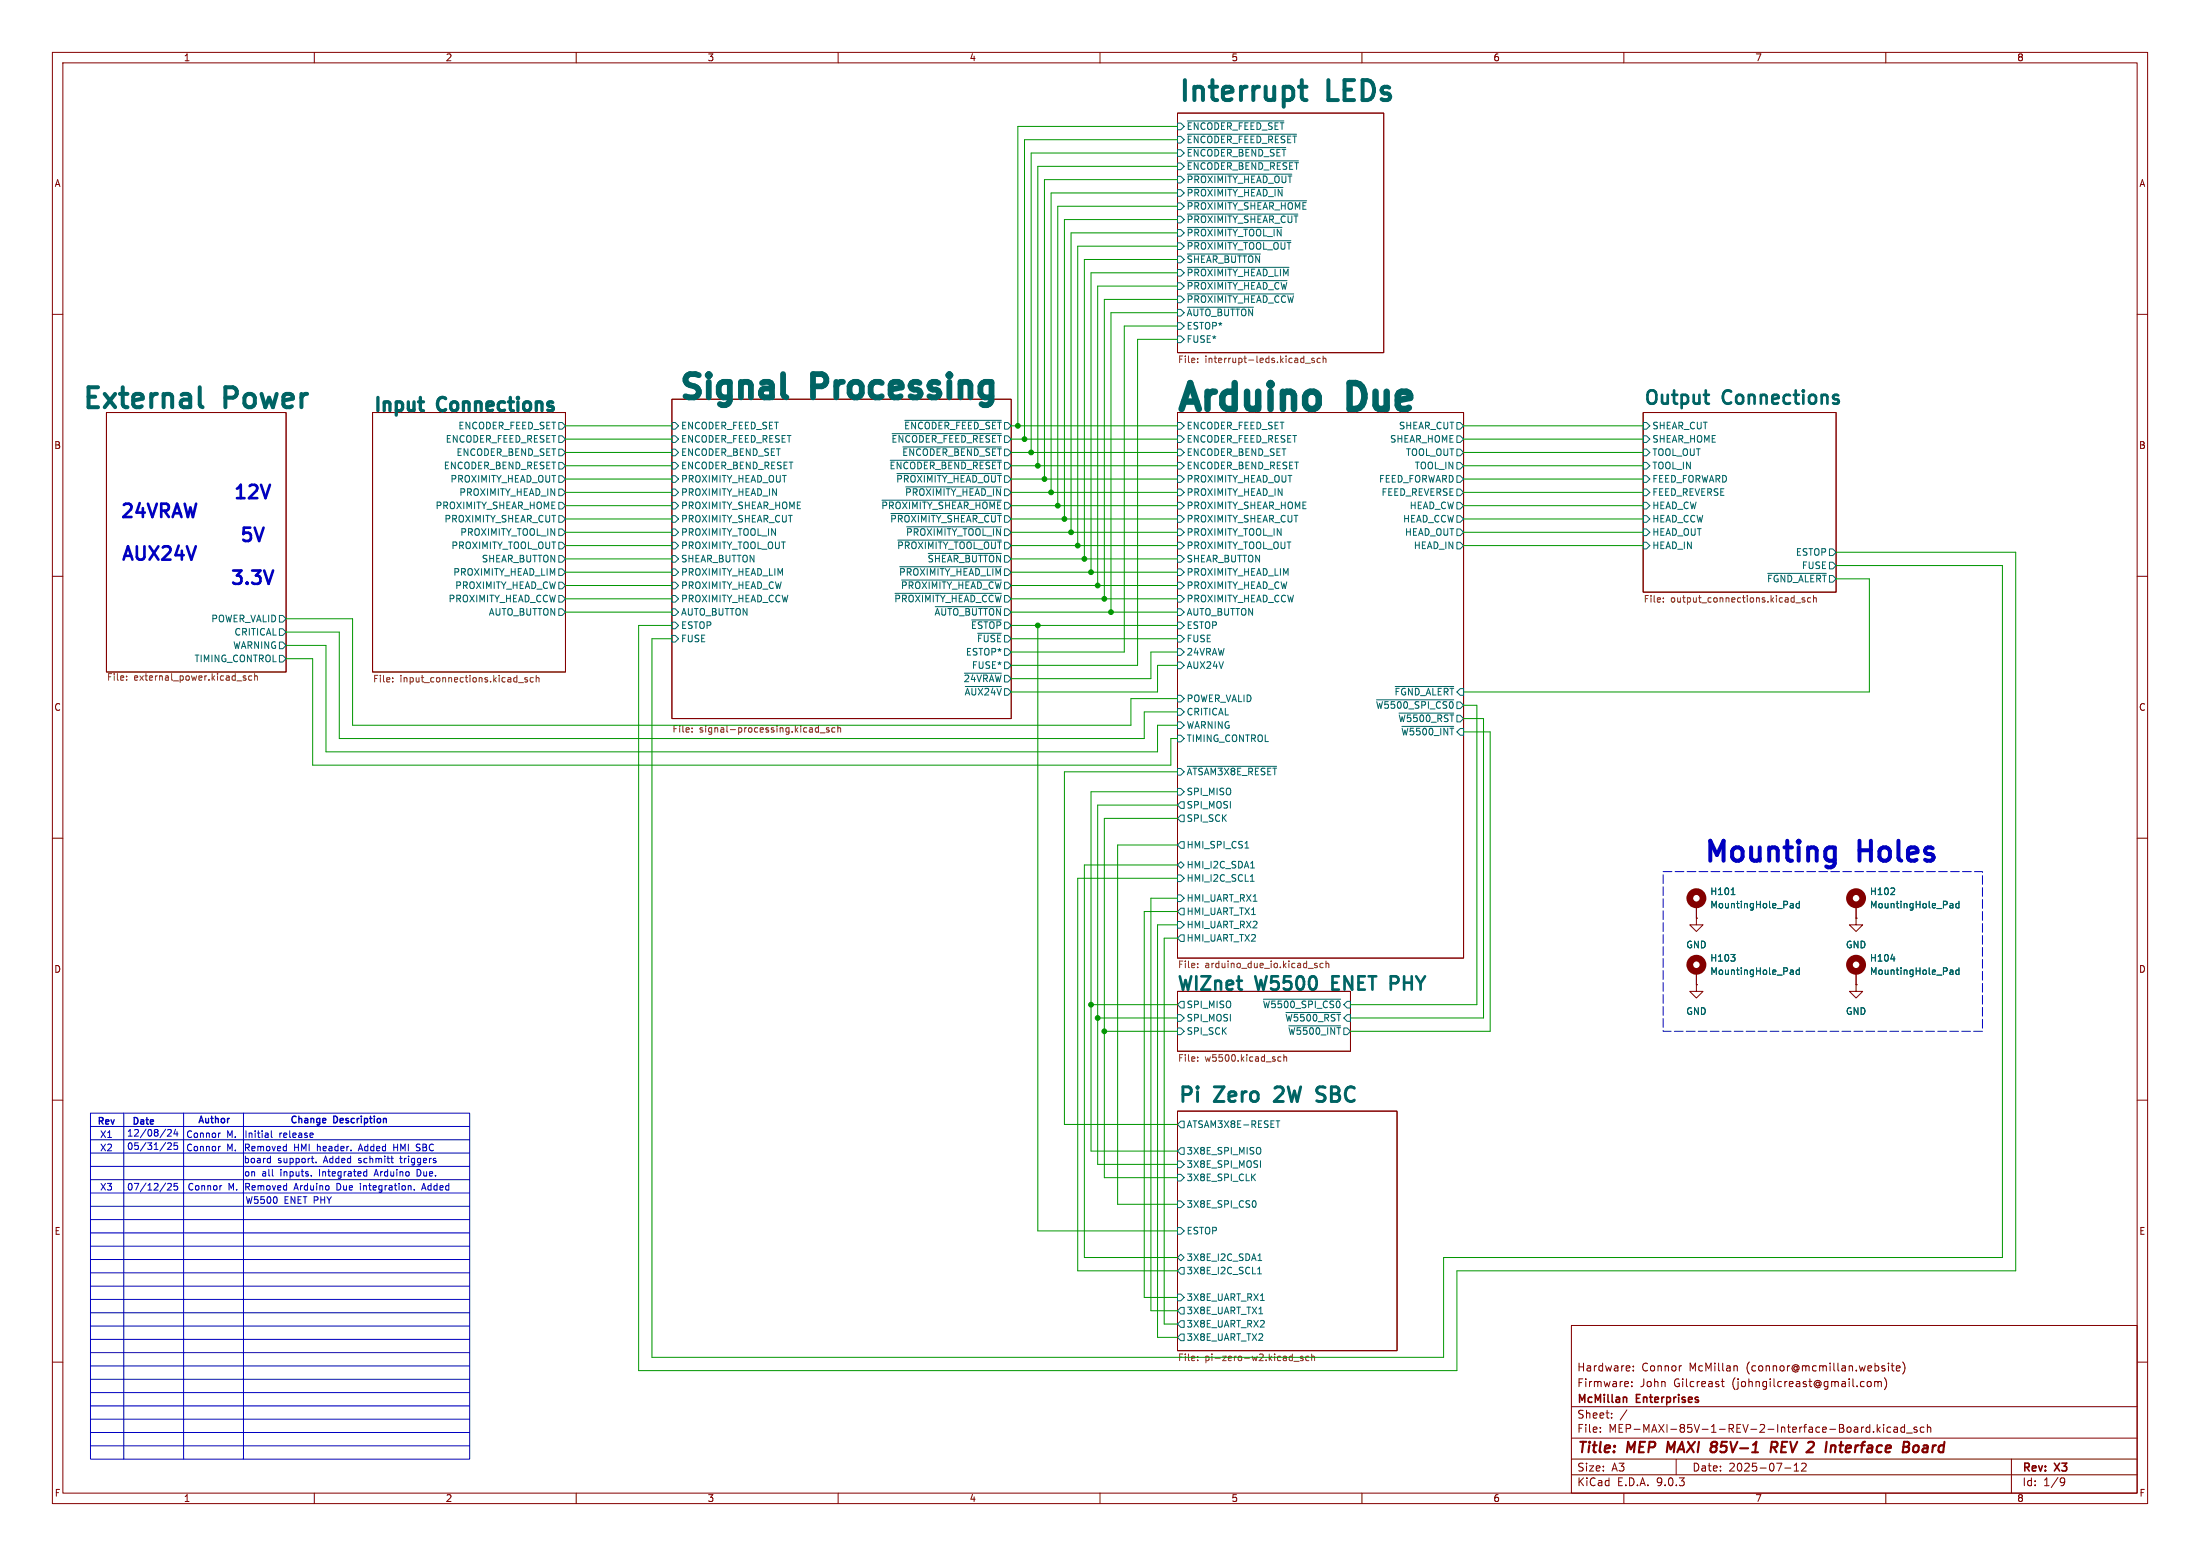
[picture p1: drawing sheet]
<svg xmlns="http://www.w3.org/2000/svg" width="420mm" height="297mm" viewBox="0 0 420 297" stroke-linecap="round" stroke-linejoin="round" font-family="sans-serif">
<g fill="none" stroke="#840000" stroke-width=".19">
<path d="M10 10h400v277h-400zM12 12h396v273h-396zM60 10v2M110 10v2M160 10v2M210 10v2M260 10v2M310 10v2M360 10v2M224.8 21.6h39.4v45.7h-39.4zM10 60h2M20.3 78.7h34.3v49.6h-34.3z"/>
<path d="M71.1 78.7h36.8v49.6h-36.8zM128.3 76.2h64.7v61h-64.7zM224.8 78.7h54.6v104.2h-54.6zM313.7 78.7h36.8v34.3h-36.8zM408 60h2M10 110h2M408 110h2M10 160h2M408 160h2M224.8 189.2h33v11.5h-33zM10 210h2M224.8 212.1h41.9v45.7h-41.9z"/>
<path d="M408 210h2M300 253h108v32h-108zM363.2 260a1.72 1.72 0 0 1 0 2.3M10 260h2M300 278.5h108M300 274.5h108M300 268.5h108M305.5 273.2v.2M305.5 272.5v.1M307.7 270.5v.2M307.7 269.8v.1M310.6 269.1l-1.3 1.9"/>
<path d="M310.8 263.8l.1 .2-.7 .2M311.5 264.5v.2M311.5 263.8v.1M311.8 261.5v.2M311.8 260.8v.1M320 278.5v3M320.9 260.7h.1M328.6 263.7h.6M328.8 263.2v1.3l.4 .2M331.2 260.7h.2l.3 .2v.8M342.5 279.7l.4-.4v1.5M343.9 279.4l.6-.1 .2 .1 .1 .3-.9 1.1h.9"/>
<path d="M356.5 263.8l.2-.1 .5 .1v.6l-.1 .2-.4 .1-.2-.2zM356.9 271.9v1.5M356.9 272.5l-.4-.1-.3 .3 .2 .6h.5M357.7 273.2v.2M357.9 263.8l.4-.1 .2 .2M357.9 263.7v1M358.4 271.9v1.5M358.5 272.8l.4 .6M358.5 263.9l.2-.2 .4 .1 .1 .9M358.5 263.9v.8M358.9 272.4l-.5 .6M359.6 271.9v.1"/>
<path d="M359.6 272.4v1M359.8 263a1.74 1.74 0 0 1-.1 2.3M360.5 260.2v.1M360.5 260.7v1M360.9 272.5l-.4-.1-.3 .3 .2 .6h.5M361 260.7h.6M361.2 260.2v1.3l.4 .2M361.6 272.5h.6v.9M362 261.2l.7-.2v-.2l-.5-.1-.2 .2 .1 .7h.6M362.2 272.7l-.5 .1a.29 .29 0 0 0-.2 .3 .29 .29 0 0 0 .2 .3l.5-.1M363.6 272.5l-.4-.1-.3 .3 .1 .6h.6M363.6 271.9v1.5"/>
<path d="M363.9 273.5h1.2M365.9 272.5l-.3-.1-.2 .2v.2l.5 .2v.3h-.5M367.3 272.5l-.4-.1-.3 .3 .1 .6h.6M367.9 272.5l.3-.1 .3 .1 .1 .9M367.9 271.9v1.5M384 278.5v6.5M408 260h2M60 285v2M110 285v2M160 285v2M210 285v2M260 285v2"/>
<path d="M300 281.5h108M310 285v2M340.7 280.2h1.2M342.5 280.8h.9M360 285v2M393.6 282.1l.5 .1a.99 .99 0 0 1-.4 1.4h-.3M394.2 282.7l-.3 .3h-.3"/>
</g>
<g fill="none" stroke="#840000" stroke-width=".4">
<path d="M318.4 275.2l-.2 2M327 276.1h.4M327.1 275.2h.4M327.4 276.1l.2 .1M327.5 277l-.3 .2M327.6 276l-.2 .1M338.1 276.3h.8a.55 .55 0 0 0 .4-.5 .55 .55 0 0 0-.3-.6h-.7l-.3 2M338.6 276.3l.5 .9M351.1 275.9h.8M351.5 275.2l-.2 1.7v.2l.4 .1M365.4 276.1a.52 .52 0 0 1 .5-.2 .52 .52 0 0 1 .4 .4l-.1 .5a.55 .55 0 0 1-.5 .4 .55 .55 0 0 1-.5-.4zM367.4 275.9l-.2 .1"/>
<path d="M367.8 276.4h-.5a.4 .4 0 0 0-.3 .4 .4 .4 0 0 0 .2 .4h.5"/>
</g>
<path d="M310.3 266.7l.2 .2v.8" fill="none" stroke="#840000" stroke-width=".3"/>
<g fill="#fff">
<path d="M379.1 260.6h.7l1.2 3 2.3-3h.8l-.9 4.5h-.8l.6-2.9-2 2.4h-.3l-1.1-2.5-.6 3h-.8z"/>
<path d="M382.2 266.1h.7l.3 .2v.5l-.4 .2 .3 .5h-.2l-.3-.4h-.4l-.1 .4h-.2l.2-.6h.7l.2-.3-.1-.3h-.5l-.1 .6h-.2z"/>
<path d="M368 260.1h.8l1.3 3.4 3.5-4.5 1.4-1v.4l-4.8 6.2h-.5l-1.1-2.8-.7 3.3h-.9z"/>
<path d="M373.2 266.1h1l-.1 .2h-.8v.4h.7l-.1 .2h-.7l-.1 .4h.9l-.1 .2h-1z"/>
<path d="M396.4 260.6h.9l1.1 4.5h-.9l-.2-1h-2.3l-.6 1h-.9l1.1-1.7h2.5l-.4-1.9-1.2 1.9h-.9z"/>
<path d="M392.8 266.1h1v.2h-.8l-.1 .4h.7v.2h-.7l-.1 .4h.8v.2h-1z"/>
<path d="M399.8 260.6h.7l1.9 3.2 .6-3.2h.8l-.9 4.5h-.7l-1.8-3.1-.6 3.1h-.9z"/>
<path d="M395 266.3l.4-.2 .5 .1-.1 .2-.4-.1-.3 .2 .1 .1 .6 .4v.2l-.2 .3h-.5l-.4-.1 .1-.2 .5 .1 .3-.1-.1-.2-.6-.3z"/>
<path d="M372.7 260.1l-2.6 3.4z"/>
<path d="M374.4 261.4a2.63 2.63 0 0 1 3.8-.1l-.6 .5-.5-.4a1.77 1.77 0 0 0-2.2 .6 1.77 1.77 0 0 0 .1 2.2l.9 .3a1.71 1.71 0 0 0 1.3-.6l.5 .6a2.28 2.28 0 0 1-2.4 .7 2.28 2.28 0 0 1-1.6-1.9 2.68 2.68 0 0 1 .7-1.9z"/>
<path d="M373.4 254.3l1.8 1.3 .4-2.2 .3 2.2 1.9-1.3-1.3 1.8 2.2 .4-2.2 .4 1.3 1.8-1.9-1.3-.3 2.2-.4-2.2-1.8 1.3 1.3-1.8-2.2-.4 2.2-.4z"/>
<path d="M377.7 266.1h1.2l-.1 .2h-.4l-.3 1.2h-.2l.3-1.2h-.5z"/>
<path d="M385.3 260.6h.8l-.9 4.5h-.8z"/>
<path d="M375.4 266.1h.2l.6 1.1 .2-1.1h.2l-.3 1.4h-.1l-.7-1.1-.2 1.1h-.2z"/>
<path d="M384.6 266.1l.8 .1 .2 .4-.3 .4-.7 .1-.1 .4h-.2l.1-.6h.7l.3-.3-.1-.3h-.6l-.1 .6h-.2z"/>
<path d="M389.2 266.1h.2l-.3 1.4h-.2z"/>
<path d="M373.3 261.2l-.8 3.9h-.9l.5-2.4z"/>
<path d="M387.3 260.6h.9l-.8 3.8h2.3l-.1 .7h-3.2z"/>
<path d="M380 266.1h1l-.1 .2h-.8v.4h.7l-.1 .2h-.7l-.1 .4h.9l-.1 .2h-1z"/>
<path d="M390.7 266.3l.4-.2 .5 .1-.1 .2-.5-.1-.3 .2 .1 .1 .6 .4v.2l-.2 .3h-.5l-.4-.1 .1-.2 .5 .1 .3-.1v-.2l-.6-.3z"/>
<path d="M386.9 266.1h.6l.3 .2v.5l-.3 .2 .2 .5h-.2l-.2-.4h-.4l-.1 .4h-.2l.1-.6h.7l.3-.3-.1-.3h-.6l-.1 .6h-.2z"/>
<path d="M391.2 260.6h.8l-.8 3.8h2.4l-.2 .7h-3.1z"/>
</g>
<g fill="none" stroke="#840000" stroke-width=".19">
<path d="M224.8 21.6h39.4v45.7h-39.4zM20.3 78.7h34.3v49.6h-34.3zM71.1 78.7h36.8v49.6h-36.8zM128.3 76.2h64.7v61h-64.7zM224.8 78.7h54.6v104.2h-54.6zM313.7 78.7h36.8v34.3h-36.8zM323.8 175.3v1.2h1.3l-1.3 1.3-1.2-1.3h1.2M323.8 175.3h.1M323.8 172.7v2.6M354.3 175.3v1.2h1.3l-1.3 1.3-1.2-1.3h1.2M354.3 175.3h.1M354.3 172.7v2.6"/>
<path d="M224.8 189.2h33v11.5h-33zM323.8 188v1.2h1.3l-1.3 1.3-1.2-1.3h1.2M323.8 188h.1M323.8 185.4v2.6M354.3 188v1.2h1.3l-1.3 1.3-1.2-1.3h1.2M354.3 188h.1M354.3 185.4v2.6M224.8 212.1h41.9v45.7h-41.9z"/>
</g>
<g fill="none" stroke="#006464" stroke-width=".19">
<path d="M224.8 33.7h.6l.7 .6-.7 .6h-.6zM224.8 31.1h.6l.7 .7-.7 .6h-.6zM224.8 38.7h.6l.7 .7-.7 .6h-.6zM224.8 23.5h.6l.7 .6-.7 .7h-.6zM224.8 26h.6l.7 .7-.7 .6h-.6zM224.8 36.2h.6l.7 .6-.7 .7h-.6zM224.8 28.6h.6l.7 .6-.7 .6h-.6zM226.7 33.2h19.9M226.7 30.7h21.2M226.7 38.3h22.8M226.7 23.1h18.4M226.7 25.6h20.8"/>
<path d="M226.7 35.8h18.2M226.7 28.2h18.8M224.8 54h.6l.7 .6-.7 .6h-.6zM224.8 43.8h.6l.7 .7-.7 .6h-.6zM224.8 56.5h.6l.7 .7-.7 .6h-.6zM224.8 51.4h.6l.7 .7-.7 .6h-.6zM224.8 46.4h.6l.7 .6-.7 .6h-.6zM224.8 59.1h.6l.7 .6-.7 .6h-.6zM224.8 48.9h.6l.7 .6-.7 .7h-.6zM224.8 41.3h.6l.7 .6-.7 .6h-.6zM226.7 53.6h19M226.7 43.4h18"/>
<path d="M226.7 56.1h20.3M226.7 51h19.4M226.7 45.9h19.7M226.7 58.6h12.6M226.7 48.5h13.9M226.7 40.9h21.1M224.8 61.6h.6l.7 .6-.7 .7h-.6zM224.8 64.1h.6l.7 .7-.7 .6h-.6zM106.7 88.3h.6l.6 .6-.6 .6h-.6zM106.7 98.4h.6l.6 .7-.6 .6h-.6zM106.7 83.2h.6l.6 .6-.6 .7h-.6zM106.7 80.6h.6l.6 .7-.6 .6h-.6z"/>
<path d="M106.7 85.7h.6l.6 .7-.6 .6h-.6zM106.7 93.3h.6l.6 .7-.6 .6h-.6zM106.7 95.9h.6l.6 .6-.6 .7h-.6zM106.7 90.8h.6l.6 .6-.6 .7h-.6zM128.3 88.3h.6l.6 .6-.6 .6h-.6zM128.3 98.4h.6l.6 .7-.6 .6h-.6zM128.3 95.9h.6l.6 .6-.6 .7h-.6zM128.3 90.8h.6l.6 .6-.6 .7h-.6zM128.3 93.3h.6l.6 .7-.6 .6h-.6zM128.3 85.7h.6l.6 .7-.6 .6h-.6zM128.3 83.2h.6l.6 .6-.6 .7h-.6zM128.3 80.6h.6l.6 .7-.6 .6h-.6z"/>
<path d="M168.4 95.5h22.8M169.9 87.9h21.3M170.1 98h21.1M170.3 82.8h20.9M171.2 90.4h20M172.4 85.3h18.8M172.7 80.2h18.5M172.9 92.9h18.3M224.8 80.6h.6l.7 .7-.7 .6h-.6zM224.8 95.9h.6l.7 .6-.7 .7h-.6zM224.8 85.7h.6l.7 .7-.7 .6h-.6zM224.8 90.8h.6l.7 .6-.7 .7h-.6z"/>
<path d="M224.8 93.3h.6l.7 .7-.7 .6h-.6zM224.8 98.4h.6l.7 .7-.7 .6h-.6zM224.8 88.3h.6l.7 .6-.7 .6h-.6zM224.8 83.2h.6l.7 .6-.7 .7h-.6zM278.1 80.6h.7l.6 .7-.6 .6h-.7zM278.1 85.7h.7l.6 .7-.6 .6h-.7zM278.1 90.8h.7l.6 .6-.6 .7h-.7zM278.1 95.9h.7l.6 .6-.6 .7h-.7zM278.1 83.2h.7l.6 .6-.6 .7h-.7zM278.1 88.3h.7l.6 .6-.6 .6h-.7zM278.1 93.3h.7l.6 .7-.6 .6h-.7zM278.1 98.4h.7l.6 .7-.6 .6h-.7z"/>
<path d="M313.7 95.9h.6l.7 .6-.7 .7h-.6zM313.7 80.6h.6l.7 .7-.7 .6h-.6zM313.7 83.2h.6l.7 .6-.7 .7h-.6zM313.7 93.3h.6l.7 .7-.7 .6h-.6zM313.7 90.8h.6l.7 .6-.7 .7h-.6zM313.7 85.7h.6l.7 .7-.7 .6h-.6zM313.7 98.4h.6l.7 .7-.7 .6h-.6zM313.7 88.3h.6l.7 .6-.7 .6h-.6zM53.3 117.5h.7l.6 .6-.6 .6h-.7zM106.7 101h.6l.6 .6-.6 .6h-.6zM106.7 106h.6l.6 .7-.6 .6h-.6zM106.7 103.5h.6l.6 .6-.6 .7h-.6z"/>
<path d="M106.7 113.7h.6l.6 .6-.6 .6h-.6zM106.7 108.6h.6l.6 .6-.6 .7h-.6zM106.7 116.2h.6l.6 .6-.6 .7h-.6zM106.7 111.1h.6l.6 .7-.6 .6h-.6zM128.3 108.6h.6l.6 .6-.6 .7h-.6zM128.3 106h.6l.6 .7-.6 .6h-.6zM128.3 118.7h.6l.6 .7-.6 .6h-.6zM128.3 111.1h.6l.6 .7-.6 .6h-.6zM128.3 116.2h.6l.6 .6-.6 .7h-.6zM128.3 101h.6l.6 .6-.6 .6h-.6zM128.3 103.5h.6l.6 .6-.6 .7h-.6zM128.3 113.7h.6l.6 .6-.6 .6h-.6z"/>
<path d="M170.9 113.3h20.3M171.4 103.1h19.8M171.8 108.2h19.4M172.1 110.7h19.1M173.1 100.6h18.1M177.2 105.6h14M178.5 115.8h12.7M185.5 118.3h5.7M224.8 101h.6l.7 .6-.7 .6h-.6zM224.8 106h.6l.7 .7-.7 .6h-.6zM224.8 111.1h.6l.7 .7-.7 .6h-.6zM224.8 116.2h.6l.7 .6-.7 .7h-.6z"/>
<path d="M224.8 103.5h.6l.7 .6-.7 .7h-.6zM224.8 113.7h.6l.7 .6-.7 .6h-.6zM224.8 108.6h.6l.7 .6-.7 .7h-.6zM224.8 118.7h.6l.7 .7-.7 .6h-.6zM278.1 101h.7l.6 .6-.6 .6h-.7zM278.1 103.5h.7l.6 .6-.6 .7h-.7zM313.7 101h.6l.7 .6-.7 .6h-.6zM313.7 103.5h.6l.7 .6-.7 .7h-.6zM337.5 109.4h11.1M349.2 107.3h.7l.6 .7-.6 .6h-.7zM349.2 104.8h.7l.6 .6-.6 .6h-.7zM53.3 120h.7l.6 .7-.6 .6h-.7z"/>
<path d="M53.3 122.6h.7l.6 .6-.6 .6h-.7zM53.3 125.1h.7l.6 .6-.6 .7h-.7zM128.3 121.3h.6l.6 .6-.6 .7h-.6zM184.1 128.5h7.1M184.3 131h6.9M186.6 120.9h4.6M191.8 123.8h.6l.6 .7-.6 .6h-.6zM191.8 126.4h.6l.6 .6-.6 .6h-.6zM224.8 121.3h.6l.7 .6-.7 .7h-.6zM224.8 126.4h.6l.7 .6-.7 .6h-.6zM224.8 123.8h.6l.7 .7-.7 .6h-.6zM224.8 137.8h.6l.7 .6-.7 .7h-.6z"/>
<path d="M224.8 132.7h.6l.7 .7-.7 .6h-.6zM224.8 135.3h.6l.7 .6-.7 .6h-.6zM262.8 133.6h14.7M266.3 131h11.2M267.1 136.1h10.4M267.6 138.7h9.9M278.1 134h.7l.6 .6-.6 .7h-.7zM224.8 146.7h.6l.7 .6-.7 .7h-.6zM224.8 150.5h.6l.7 .6-.7 .7h-.6zM224.8 140.3h.6l.7 .7-.7 .6h-.6zM225.4 153h.7v1.3h-.7l-.6-.6zM225.4 155.6h.7v1.2h-.7l-.6-.6z"/>
<path d="M226.7 146.3h17M224.8 175.9h.6l.7 .6-.7 .7h-.6zM224.8 170.8h.6l.7 .7-.7 .6h-.6zM224.8 167h.6l.7 .6-.7 .7h-.6zM224.8 165.1l.6-.6 .7 .6-.7 .6zM225.4 173.4h.7v1.2h-.7l-.6-.6zM225.4 178.4h.7v1.3h-.7l-.6-.6zM225.4 160.7h.7v1.2h-.7l-.6-.6zM237.7 161.9h.7M238.7 168.2h.7M238.8 165.7h.7M330.5 170.8h.7"/>
<path d="M341.9 172.5l.4 .1v.7M342.3 173.2l-.4 .1M342.3 172.8h-.4M343.5 172.5h-.4l-.2 .2 .1 .5h.5M343.5 172v1.3M360.9 170.8h.8M361.6 169.6v.4M372.4 172.5l.4 .1v.7M372.8 173.2l-.4 .1M372.8 172.8h-.4M374 172v1.3M374 172.5h-.4l-.2 .2 .1 .5h.5"/>
<path d="M224.8 193.7h.6l.7 .6-.7 .6h-.6zM224.8 196.2h.6l.7 .7-.7 .6h-.6zM225.4 191.1h.7v1.3h-.7l-.6-.6zM241.2 190.7h14.7M245.5 193.3h10.4M246 195.8h9.9M257.2 191.1h.6v1.3h-.6l-.7-.6zM330.4 182.2h.8l-.4 .5M331.2 182.8v.5M341.9 185.2l.4 .1v.7M342.3 185.9l-.4 .1M342.3 185.5h-.4"/>
<path d="M343.5 185.2h-.4l-.2 .2 .1 .5h.5M343.5 184.7v1.3M361 183h.8M372.4 185.2l.4 .1v.7M372.8 185.9l-.4 .1M372.8 185.5h-.4M374 185.2h-.4l-.2 .2 .1 .5h.5M374 184.7v1.3M225.4 214h.7v1.3h-.7l-.6-.7zM225.4 219.1h.7v1.2h-.7l-.6-.6zM240.6 219.2v.9M243.6 213.9h.7"/>
<path d="M244 213.9v1.3M224.8 234.3h.6l.7 .6-.7 .7h-.6zM224.8 224.2h.6l.7 .6-.7 .6h-.6zM224.8 229.2h.6l.7 .7-.7 .6h-.6zM224.8 221.6h.6l.7 .6-.7 .7h-.6zM239.1 224.6l.6 .8M239.5 229.2a.79 .79 0 0 1 0 1.2M239.7 224.1l-.8 .7M240.3 239.6l.2-.3v1.3M240.6 221.6v1.2M224.8 247h.6l.7 .6-.7 .7h-.6zM224.8 240l.6-.6 .7 .6-.7 .7z"/>
<path d="M225.4 249.6h.7v1.2h-.7l-.6-.6zM225.4 241.9h.7v1.3h-.7l-.6-.6zM225.4 254.6h.7v1.3h-.7l-.6-.6zM225.4 252.1h.7v1.3h-.7l-.6-.7zM240.1 243.1h.7M240.1 242.2l.4-.3v1.2M240.1 240.6h.8M240.6 248.2h.8"/>
</g>
<path d="M248 16.6h1.4M248.5 15.3v3.3l.2 .3 .7 .2M38.1 73.9v3.3l.2 .3 .4 .2" fill="none" stroke="#006464" stroke-width=".76"/>
<g fill="none" stroke="#725600" stroke-width=".19">
<path d="M228.6 69.1v.1M228.6 68.4v.2M249.2 69.3h1M250.9 68.4h-.3l-.2 .2 .1 .1 .4 .2v.3h-.5M252 68.4h-.3l-.3 .2 .2 .6h.4M252.6 68.5l.2-.1h.3v.8M252.6 67.9v1.3M317.5 114.8v.1M317.5 114.2v.1M342.8 115.1h1M344.5 114.2l-.3-.1-.2 .2 .1 .2 .4 .1v.3h-.5M345.7 114.2l-.4-.1-.2 .2 .1 .6h.5"/>
<path d="M346.2 114.2l.2-.1 .3 .1v.7M346.2 113.7v1.2M24.2 129.7v.1M24.2 129.1v.1M46.5 129.4l.4 .1 .1 .2-.2 .1h-.4M46.5 129.1h.4M48.1 129.1l-.4-.1-.2 .2 .1 .6h.5M48.6 129.1l.2-.1 .3 .1v.7M48.6 128.6v1.2M75 130.1v.1M75 129.4v.1M99 130.3h.9"/>
<path d="M100.7 129.4l-.3-.1-.2 .2v.2l.5 .1v.3h-.5M101.8 129.4l-.3-.1-.3 .3 .1 .5h.5M102.4 129.5l.1-.2 .3 .1 .1 .8M102.4 128.9v1.3M132.1 139.6v.2M132.1 139v.1M155.9 138.9l.3 .1M156.2 138.5v1.3M156.2 139.7l-.3 .1M156.6 139.9h.9M158.2 139l-.3-.1-.1 .2v.2l.4 .1v.3h-.4M159.4 139l-.4-.1-.2 .2 .1 .6h.5"/>
<path d="M159.9 139l.2-.1 .3 .1 .1 .8M159.9 138.5v1.3M228.6 183.9v.1M228.6 184.6v.1M251 184.2l.4 .1 .1 .2-.2 .2h-.3M251 183.9h.4M252.6 183.9h-.4l-.2 .2 .1 .6h.5M253.1 183.4v1.3M253.1 184l.2-.1h.3l.1 .8M228.6 201.8v.1M228.6 202.4v.2M244.1 202.5h.4"/>
<path d="M244.1 201.8h.4M245.1 201.8l.2-.1 .3 .1v.8M245.1 201.3v1.3M228.6 258.9v.2M228.6 259.6v.1M247 259.8h1M248.7 258.9h-.3l-.2 .2 .1 .1 .4 .2v.3h-.5M249.9 258.9h-.4l-.2 .2 .1 .6h.5M250.4 259l.2-.1h.3l.1 .8M250.4 258.4v1.3"/>
</g>
<path d="M254.4 187.6h.8M255.6 186.4h-1.2v2.5h1.2M265.5 186.4h1l.2 .1M266.7 187.6l-.2 .1h-1" fill="none" stroke="#006464" stroke-width=".51"/>
<path d="M243.5 207.6l-.1 .1M244.8 208.6l-1.5 1.6h1.7M251.6 208.6l1.1 .4M251.6 207.6l.3-.1 1.1 .1M252.7 210.1l-.9 .1" fill="none" stroke="#006464" stroke-width=".56"/>
<path d="M149.5 75.2l.2 .4 .4 .3" fill="none" stroke="#006464" stroke-width="1.1"/>
<g fill="none" stroke="#840000" stroke-width="1.3">
<circle cx="323.9" cy="171.4" r="1.27"/>
<circle cx="354.3" cy="171.4" r="1.27"/>
<circle cx="323.9" cy="184.1" r="1.27"/>
<circle cx="354.3" cy="184.1" r="1.27"/>
</g>
<g fill="none" stroke="#0000c2" stroke-width=".19">
<path d="M17.3 212.5h72.4v66h-72.4zM17.3 215h72.4M17.3 217.6h72.4M23.6 212.5v66M31.6 215.5l-1.1 1.7M31.6 218.1l-1.1 1.6M32 215.7l.5-.1 .2 .4-.8 .9h.8M32 218.3l.5-.2 .2 .4-.8 .9h.8M33.5 215.5l-.3 .9h.8M33.8 216v.9M33.9 218.1h-.6l-.1 .6 .2-.1 .4 .1 .1 .2v.4l-.2 .1-.5-.1M35.1 212.5v66"/>
<path d="M42.1 216.3h-.3M42.1 218.8l-.3 .1M46.5 212.5v66M51.1 216.3l.1 .8M51.2 217.1h-.1M51.2 216.6h-.1M51.8 215.8v1.1l.2 .2M54.5 218.8l.2 .1M54.7 218.4v1.3M54.7 219.6l-.2 .1M59.4 216.3h.3l.1 .3-.6 .1M59.7 217.1h-.3"/>
<path d="M67 219.5v.2M79.5 219.6l.1 .1M79.7 218.4l-.2 .2 .2 .4M17.3 237.9h72.4M17.3 227.7h72.4M17.3 225.2h72.4M17.3 230.3h72.4M17.3 220.1h72.4M17.3 222.6h72.4M17.3 232.8h72.4M17.3 235.3h72.4M31.6 225.8l-1.1 1.7"/>
<path d="M32 226l.5-.1 .2 .3-.8 1h.8M33.9 225.9h-.6l-.1 .6 .2-.1h.4l.1 .2v.4l-.2 .2-.5-.2M42.3 226.3l-.2 .1M51.3 221.1l.3 .1M51.6 220.7v1.2M51.6 221.9h-.3M54.6 226.3l.1 .1M54.7 225.9v1.3M54.7 227.1l-.1 .1M59.4 224.4v.1M59.4 221.1h.5M59.8 221.9h.1"/>
<path d="M60.3 221.8v.1M62.7 226.4l.1 .1-.1 .6M69.7 223.6l.3 .1M70 223.2v1.3M70 224.4l-.3 .1M74.6 221.1h.5M74.9 221.9h.2M78.1 226.3l.4 .2v.7M79.1 227v.2M79.6 223.2v1.3h.3M17.3 243h72.4M17.3 248h72.4"/>
<path d="M17.3 250.6h72.4M17.3 240.4h72.4M17.3 245.5h72.4M17.3 255.7h72.4M17.3 258.2h72.4M17.3 253.1h72.4M17.3 268.4h72.4M17.3 276h72.4M17.3 260.7h72.4M17.3 270.9h72.4M17.3 273.4h72.4M17.3 265.8h72.4"/>
<path d="M17.3 263.3h72.4"/>
</g>
<g fill="none" stroke="#009600" stroke-width=".19">
<path d="M224.8 31.8h-26.7v57.1M224.8 24.1h-30.5v57.2M224.8 29.2h-28v57.2M224.8 34.3h-25.4v57.1M224.8 26.7h-29.2v57.1M224.8 39.4h-22.9v57.1M224.8 36.8h-24.1v57.2M224.8 57.2h-14v57.1M224.8 52.1h-16.5v57.1M224.8 54.6h-15.3v57.2M224.8 47h-19.1v57.1M224.8 49.5h-17.8v57.2"/>
<path d="M224.8 59.7h-12.7v57.1M224.8 41.9h-21.6v57.2M224.8 44.5h-20.3v57.1M224.8 64.8h-7.6v62.2h-24.2M224.8 62.2h-10.2v62.3h-21.6M107.9 91.4h20.4M107.9 99.1h20.4M107.9 96.5h20.4M107.9 94h20.4M107.9 86.4h20.4M107.9 81.3h20.4M107.9 83.8h20.4"/>
<path d="M107.9 88.9h20.4M193 91.4h31.8M193 99.1h31.8M193 96.5h31.8M193 94h31.8M193 86.4h31.8M193 81.3h31.8M193 83.8h31.8M193 88.9h31.8M279.4 91.4h34.3M279.4 99.1h34.3M279.4 96.5h34.3"/>
<path d="M279.4 94h34.3M279.4 86.4h34.3M279.4 81.3h34.3M279.4 83.8h34.3M279.4 88.9h34.3M54.6 118.1h12.7v20.3h148.6v-5h8.9M107.9 101.6h20.4M107.9 116.8h20.4M107.9 114.3h20.4M107.9 104.1h20.4M107.9 106.7h20.4M107.9 111.8h20.4"/>
<path d="M107.9 109.2h20.4M193 101.6h31.8M193 119.4h31.8M193 116.8h31.8M193 114.3h31.8M193 104.1h31.8M193 106.7h31.8M193 111.8h31.8M193 109.2h31.8M198.1 119.4v115.5h26.7M279.4 101.6h34.3M279.4 104.1h34.3"/>
<path d="M350.5 105.4h34.3v137.2h-106.7v19h-156.2v-142.2h6.4M350.5 108h31.8v132h-106.7v19.1h-151.1v-137.2h3.8M350.5 110.5h6.4v21.6h-77.5M54.6 120.7h10.2v20.3h153.6v-5.1h6.4M54.6 125.7h5.1v20.4h163.8v-5.1h1.3M54.6 123.2h7.6v20.3h158.8v-5.1h3.8M193 121.9h31.8M224.8 127h-3.8v5.1h-28M224.8 124.5h-5.1v5h-26.7M279.4 134.6h2.5v57.2h-24.1M279.4 139.7h5.1v57.2h-26.7M279.4 137.2h3.8v57.1h-25.4"/>
<path d="M224.8 156.2h-14v68.6h14M224.8 151.1h-16.5v68.6h16.5M224.8 153.7h-15.3v68.5h15.3M224.8 147.3h-21.6v67.3h21.6M224.8 171.5h-5.1v78.7h5.1M224.8 176.5h-3.8v78.8h3.8M224.8 174h-6.4v73.6h6.4M224.8 165.1h-17.8v74.9h17.8M224.8 179.1h-2.6v73.6h2.6M224.8 167.6h-19.1v75h19.1M224.8 161.3h-11.4v68.6h11.4M208.3 191.8h16.5"/>
<path d="M209.5 194.3h15.3M210.8 196.9h14"/>
</g>
<path d="M52.1 108.9l-.8 2.5" fill="none" stroke="#0000c2" stroke-width=".51"/>
<path d="M349.9 161.7l.4 .2M350.3 161.7v3.1l-.2 .4M350.3 164.1l-.4 .2" fill="none" stroke="#0000c2" stroke-width=".76"/>
<path d="M317.5 166.4h61v30.5h-61z" fill="none" stroke="#0000c2" stroke-width=".19" stroke-dasharray="1.7 .6"/>
<g fill="#009600" stroke="#009600" stroke-width=".19">
<circle cx="194.3" cy="81.3" r=".46"/>
<circle cx="195.6" cy="83.8" r=".46"/>
<circle cx="198.1" cy="119.4" r=".46"/>
<circle cx="210.8" cy="114.3" r=".46"/>
<circle cx="212.1" cy="116.8" r=".46"/>
<circle cx="208.3" cy="191.8" r=".46"/>
<circle cx="201.9" cy="96.5" r=".46"/>
<circle cx="196.8" cy="86.4" r=".46"/>
<circle cx="200.7" cy="94" r=".46"/>
<circle cx="199.4" cy="91.4" r=".46"/>
<circle cx="198.1" cy="88.9" r=".46"/>
<circle cx="209.5" cy="111.8" r=".46"/>
<circle cx="208.3" cy="109.2" r=".46"/>
<circle cx="205.7" cy="104.1" r=".46"/>
<circle cx="203.2" cy="99.1" r=".46"/>
<circle cx="204.5" cy="101.6" r=".46"/>
<circle cx="207" cy="106.7" r=".46"/>
<circle cx="209.5" cy="194.3" r=".46"/>
<circle cx="210.8" cy="196.9" r=".46"/>
</g>
<g font-size="6.9" fill="#006464">
<text x="224.3" y="78.7">Arduino</text>
<text x="258.4" y="78.7">Due</text>
</g>
<g font-size="6.2" fill="#006464">
<text x="129.3" y="76.5">Signal</text>
<text x="155.9" y="76.5">Processing</text>
</g>
<g font-size="5.3" fill="#006464">
<text x="224.8" y="19.6">Interrupt</text>
<text x="253.7" y="19.6">LEDs</text>
<text x="15.5" y="78.2">External</text>
<text x="43.1" y="78.2">Power</text>
</g>
<g font-size="5.3" fill="#0000c2">
<text x="324.8" y="165.6">Mounting</text>
<text x="354.8" y="165.6">Holes</text>
</g>
<g font-size="3.9" fill="#006464">
<text x="224.8" y="210.6">Pi</text>
<text x="232.2" y="210.6">Zero</text>
<text x="244.7" y="210.6">2W</text>
<text x="253.8" y="210.6">SBC</text>
</g>
<g font-size="3.5" fill="#006464">
<text x="313.7" y="77.4">Output</text>
<text x="329.1" y="77.4">Connections</text>
<text x="71.1" y="78.7">Input</text>
<text x="84" y="78.7">Connections</text>
<text x="224.5" y="189.2">WIZnet</text>
<text x="239.9" y="189.2">W5500</text>
<text x="255.5" y="189.2">ENET</text>
<text x="267.6" y="189.2">PHY</text>
</g>
<g font-size="3.5" fill="#0000c2">
<text x="44.2" y="96">12V</text>
<text x="22.7" y="99.6">24VRAW</text>
<text x="22.8" y="107.7">AUX24V</text>
<text x="45.5" y="104.1">5V</text>
<text x="43.6" y="112.3">3.3V</text>
</g>
<g font-size="2.8" fill="#840000">
<text x="301" y="277.9">Title:</text>
<text x="310.6" y="277.9">MEP</text>
<text x="319.1" y="277.9">MAXI</text>
<text x="328.2" y="277.9">85V-1</text>
<text x="340.5" y="277.9">REV 2</text>
<text x="352.6" y="277.9">Interface</text>
<text x="368.1" y="277.9">Board</text>
</g>
<g font-size="2.1" fill="#840000">
<text x="301" y="262">Hardware:</text>
<text x="313.4" y="262">Connor</text>
<text x="322.5" y="262">McMillan</text>
<text x="333.5" y="262">(connor@mcmillan.website)</text>
<text x="301" y="268.2">McMillan</text>
<text x="301" y="265">Firmware:</text>
<text x="312.4" y="268.2">Enterprises</text>
<text x="313.1" y="265">John</text>
<text x="319.6" y="265">Gilcreast</text>
<text x="330.8" y="265">(johngilcreast@gmail.com)</text>
<text x="301" y="273.7">File:</text>
<text x="301" y="271">Sheet:</text>
<text x="307.1" y="273.7">MEP-MAXI-85V-1-REV-2-Interface-Board.kicad_sch</text>
<text x="301" y="281.1">Size:</text>
<text x="307.6" y="281.1">A3</text>
<text x="323" y="281.1">Date:</text>
<text x="330" y="281.1">2025-07-12</text>
<text x="386" y="281.3">Rev:</text>
<text x="392.4" y="281.3">X3</text>
<text x="301" y="283.9">KiCad</text>
<text x="308.7" y="283.9">E.D.A.</text>
<text x="316.3" y="283.9">9.0.3</text>
<text x="386" y="283.9">Id:</text>
<text x="390.1" y="283.9">1/9</text>
</g>
<g font-size="1.8" fill="#840000">
<text x="35" y="11.9">1</text>
<text x="85" y="11.9">2</text>
<text x="135" y="11.9">3</text>
<text x="185" y="11.9">4</text>
<text x="235" y="11.9">5</text>
<text x="285" y="11.9">6</text>
<text x="335" y="11.9">7</text>
<text x="385" y="11.9">8</text>
<text x="10.3" y="35.9">A</text>
<text x="408.3" y="35.9">A</text>
<text x="10.3" y="85.9">B</text>
<text x="408.2" y="85.9">B</text>
<text x="10.3" y="135.9">C</text>
<text x="408.2" y="135.9">C</text>
<text x="10.3" y="185.9">D</text>
<text x="408.2" y="185.9">D</text>
<text x="10.3" y="235.9">E</text>
<text x="408.3" y="235.9">E</text>
<text x="10.3" y="285.9">F</text>
<text x="35" y="286.9">1</text>
<text x="85" y="286.9">2</text>
<text x="135" y="286.9">3</text>
<text x="185" y="286.9">4</text>
<text x="235" y="286.9">5</text>
<text x="285" y="286.9">6</text>
<text x="335" y="286.9">7</text>
<text x="385" y="286.9">8</text>
<text x="408.3" y="285.9">F</text>
</g>
<g font-size="1.8" fill="#006464">
<text x="226.4" y="25">~{ENCODER_FEED_SET}</text>
<text x="226.4" y="27.5">~{ENCODER_FEED_RESET}</text>
<text x="226.4" y="35.2">~{PROXIMITY_HEAD_OUT}</text>
<text x="226.4" y="32.6">~{ENCODER_BEND_RESET}</text>
<text x="226.4" y="30.1">~{ENCODER_BEND_SET}</text>
<text x="226.4" y="40.2">~{PROXIMITY_SHEAR_HOME}</text>
<text x="226.4" y="37.7">~{PROXIMITY_HEAD_IN}</text>
<text x="226.4" y="45.3">~{PROXIMITY_TOOL_IN}</text>
<text x="226.4" y="47.9">~{PROXIMITY_TOOL_OUT}</text>
<text x="226.4" y="42.8">~{PROXIMITY_SHEAR_CUT}</text>
<text x="226.4" y="52.9">~{PROXIMITY_HEAD_LIM}</text>
<text x="226.4" y="50.4">~{SHEAR_BUTTON}</text>
<text x="226.4" y="55.5">~{PROXIMITY_HEAD_CW}</text>
<text x="226.4" y="58">~{PROXIMITY_HEAD_CCW}</text>
<text x="226.4" y="60.6">~{AUTO_BUTTON}</text>
<text x="226.4" y="63.1">ESTOP*</text>
<text x="226.4" y="65.6">FUSE*</text>
<text x="87.4" y="82.1">ENCODER_FEED_SET</text>
<text x="129.9" y="82.1">ENCODER_FEED_SET</text>
<text x="172.5" y="82.1">~{ENCODER_FEED_SET}</text>
<text x="226.4" y="82.1">ENCODER_FEED_SET</text>
<text x="267" y="82.1">SHEAR_CUT</text>
<text x="315.3" y="82.1">SHEAR_CUT</text>
<text x="84.6" y="89.8">ENCODER_BEND_RESET</text>
<text x="85" y="84.7">ENCODER_FEED_RESET</text>
<text x="87" y="87.2">ENCODER_BEND_SET</text>
<text x="129.9" y="89.8">ENCODER_BEND_RESET</text>
<text x="129.9" y="87.2">ENCODER_BEND_SET</text>
<text x="129.9" y="84.7">ENCODER_FEED_RESET</text>
<text x="169.7" y="89.8">~{ENCODER_BEND_RESET}</text>
<text x="170.1" y="84.7">~{ENCODER_FEED_RESET}</text>
<text x="172.1" y="87.2">~{ENCODER_BEND_SET}</text>
<text x="226.4" y="87.2">ENCODER_BEND_SET</text>
<text x="226.4" y="89.8">ENCODER_BEND_RESET</text>
<text x="226.4" y="84.7">ENCODER_FEED_RESET</text>
<text x="265.3" y="84.7">SHEAR_HOME</text>
<text x="268.3" y="87.2">TOOL_OUT</text>
<text x="270" y="89.8">TOOL_IN</text>
<text x="315.3" y="84.7">SHEAR_HOME</text>
<text x="315.3" y="87.2">TOOL_OUT</text>
<text x="315.3" y="89.8">TOOL_IN</text>
<text x="85.9" y="92.3">PROXIMITY_HEAD_OUT</text>
<text x="87.6" y="94.8">PROXIMITY_HEAD_IN</text>
<text x="129.9" y="92.3">PROXIMITY_HEAD_OUT</text>
<text x="129.9" y="94.8">PROXIMITY_HEAD_IN</text>
<text x="171" y="92.3">~{PROXIMITY_HEAD_OUT}</text>
<text x="172.7" y="94.8">~{PROXIMITY_HEAD_IN}</text>
<text x="226.4" y="92.3">PROXIMITY_HEAD_OUT</text>
<text x="226.4" y="94.8">PROXIMITY_HEAD_IN</text>
<text x="263.2" y="92.3">FEED_FORWARD</text>
<text x="263.6" y="94.8">FEED_REVERSE</text>
<text x="315.3" y="94.8">FEED_REVERSE</text>
<text x="315.3" y="92.3">FEED_FORWARD</text>
<text x="83.1" y="97.4">PROXIMITY_SHEAR_HOME</text>
<text x="84.7" y="99.9">PROXIMITY_SHEAR_CUT</text>
<text x="129.9" y="99.9">PROXIMITY_SHEAR_CUT</text>
<text x="129.9" y="97.4">PROXIMITY_SHEAR_HOME</text>
<text x="168.1" y="97.4">~{PROXIMITY_SHEAR_HOME}</text>
<text x="169.8" y="99.9">~{PROXIMITY_SHEAR_CUT}</text>
<text x="226.4" y="97.4">PROXIMITY_SHEAR_HOME</text>
<text x="226.4" y="99.9">PROXIMITY_SHEAR_CUT</text>
<text x="267.7" y="99.9">HEAD_CCW</text>
<text x="269" y="97.4">HEAD_CW</text>
<text x="315.3" y="97.4">HEAD_CW</text>
<text x="315.3" y="99.9">HEAD_CCW</text>
<text x="86.1" y="105">PROXIMITY_TOOL_OUT</text>
<text x="87.8" y="102.5">PROXIMITY_TOOL_IN</text>
<text x="91.9" y="107.5">SHEAR_BUTTON</text>
<text x="129.9" y="107.5">SHEAR_BUTTON</text>
<text x="129.9" y="102.5">PROXIMITY_TOOL_IN</text>
<text x="129.9" y="105">PROXIMITY_TOOL_OUT</text>
<text x="171.2" y="105">~{PROXIMITY_TOOL_OUT}</text>
<text x="172.9" y="102.5">~{PROXIMITY_TOOL_IN}</text>
<text x="177" y="107.5">~{SHEAR_BUTTON}</text>
<text x="226.4" y="102.5">PROXIMITY_TOOL_IN</text>
<text x="226.4" y="107.5">SHEAR_BUTTON</text>
<text x="226.4" y="105">PROXIMITY_TOOL_OUT</text>
<text x="268.1" y="102.5">HEAD_OUT</text>
<text x="269.8" y="105">HEAD_IN</text>
<text x="315.3" y="102.5">HEAD_OUT</text>
<text x="315.3" y="105">HEAD_IN</text>
<text x="342.7" y="106.3">ESTOP</text>
<text x="86.4" y="110.1">PROXIMITY_HEAD_LIM</text>
<text x="86.8" y="112.6">PROXIMITY_HEAD_CW</text>
<text x="129.9" y="110.1">PROXIMITY_HEAD_LIM</text>
<text x="129.9" y="112.6">PROXIMITY_HEAD_CW</text>
<text x="171.5" y="110.1">~{PROXIMITY_HEAD_LIM}</text>
<text x="171.9" y="112.6">~{PROXIMITY_HEAD_CW}</text>
<text x="226.4" y="112.6">PROXIMITY_HEAD_CW</text>
<text x="226.4" y="110.1">PROXIMITY_HEAD_LIM</text>
<text x="337.2" y="111.4">~{FGND_ALERT}</text>
<text x="343.9" y="108.8">FUSE</text>
<text x="40.2" y="119">POWER_VALID</text>
<text x="85.5" y="115.2">PROXIMITY_HEAD_CCW</text>
<text x="93.2" y="117.7">AUTO_BUTTON</text>
<text x="129.9" y="117.7">AUTO_BUTTON</text>
<text x="129.9" y="115.2">PROXIMITY_HEAD_CCW</text>
<text x="170.6" y="115.2">~{PROXIMITY_HEAD_CCW}</text>
<text x="178.3" y="117.7">~{AUTO_BUTTON}</text>
<text x="226.4" y="117.7">AUTO_BUTTON</text>
<text x="226.4" y="115.2">PROXIMITY_HEAD_CCW</text>
<text x="44.4" y="124.1">WARNING</text>
<text x="44.7" y="121.5">CRITICAL</text>
<text x="129.9" y="122.8">FUSE</text>
<text x="129.9" y="120.2">ESTOP</text>
<text x="184.3" y="125.3">ESTOP*</text>
<text x="185.3" y="120.2">~{ESTOP}</text>
<text x="186.4" y="122.8">~{FUSE}</text>
<text x="226.4" y="120.2">ESTOP</text>
<text x="226.4" y="122.8">FUSE</text>
<text x="226.4" y="125.3">24VRAW</text>
<text x="37" y="126.6">TIMING_CONTROL</text>
<text x="183.9" y="130.4">~{24VRAW}</text>
<text x="185.4" y="127.9">FUSE*</text>
<text x="226.4" y="127.9">AUX24V</text>
<text x="184" y="132.9">~{AUX24V}</text>
<text x="226.4" y="134.2">POWER_VALID</text>
<text x="226.4" y="136.8">CRITICAL</text>
<text x="262.5" y="135.5">~{W5500_SPI_CS0}</text>
<text x="266.1" y="132.9">~{FGND_ALERT}</text>
<text x="226.4" y="139.3">WARNING</text>
<text x="226.4" y="141.8">TIMING_CONTROL</text>
<text x="266.8" y="138">~{W5500_RST}</text>
<text x="267.4" y="140.6">~{W5500_INT}</text>
<text x="226.4" y="148.2">~{ATSAM3X8E_RESET}</text>
<text x="226.4" y="152">SPI_MISO</text>
<text x="226.4" y="154.5">SPI_MOSI</text>
<text x="226.4" y="157.1">SPI_SCK</text>
<text x="226.4" y="162.2">HMI_SPI_CS1</text>
<text x="226.4" y="166">HMI_I2C_SDA1</text>
<text x="226.4" y="172.3">HMI_UART_RX1</text>
<text x="226.4" y="168.5">HMI_I2C_SCL1</text>
<text x="326.4" y="171">H101</text>
<text x="326.4" y="173.6">MountingHole_Pad</text>
<text x="356.9" y="171">H102</text>
<text x="356.9" y="173.6">MountingHole_Pad</text>
<text x="226.4" y="177.4">HMI_UART_RX2</text>
<text x="226.4" y="174.9">HMI_UART_TX1</text>
<text x="226.4" y="179.9">HMI_UART_TX2</text>
<text x="321.8" y="181.2">GND</text>
<text x="326.4" y="183.7">H103</text>
<text x="352.3" y="181.2">GND</text>
<text x="356.9" y="183.7">H104</text>
<text x="326.4" y="186.3">MountingHole_Pad</text>
<text x="356.9" y="186.3">MountingHole_Pad</text>
<text x="226.4" y="195.2">SPI_MOSI</text>
<text x="226.4" y="197.7">SPI_SCK</text>
<text x="226.4" y="192.6">SPI_MISO</text>
<text x="241" y="192.6">~{W5500_SPI_CS0}</text>
<text x="245.3" y="195.2">~{W5500_RST}</text>
<text x="245.8" y="197.7">~{W5500_INT}</text>
<text x="321.8" y="193.9">GND</text>
<text x="352.3" y="193.9">GND</text>
<text x="226.4" y="215.5">ATSAM3X8E-RESET</text>
<text x="226.4" y="220.6">3X8E_SPI_MISO</text>
<text x="226.4" y="225.7">3X8E_SPI_CLK</text>
<text x="226.4" y="223.1">3X8E_SPI_MOSI</text>
<text x="226.4" y="230.7">3X8E_SPI_CS0</text>
<text x="226.4" y="235.8">ESTOP</text>
<text x="226.4" y="243.4">3X8E_I2C_SCL1</text>
<text x="226.4" y="240.9">3X8E_I2C_SDA1</text>
<text x="226.4" y="248.5">3X8E_UART_RX1</text>
<text x="226.4" y="251.1">3X8E_UART_TX1</text>
<text x="226.4" y="256.1">3X8E_UART_TX2</text>
<text x="226.4" y="253.6">3X8E_UART_RX2</text>
</g>
<g font-size="1.8" fill="#725600">
<text x="224.8" y="69.6">File:</text>
<text x="230" y="69.6">interrupt-leds.kicad_sch</text>
<text x="313.7" y="115.3">File:</text>
<text x="318.9" y="115.3">output_connections.kicad_sch</text>
<text x="20.3" y="130.3">File:</text>
<text x="25.5" y="130.3">external_power.kicad_sch</text>
<text x="71.1" y="130.6">File:</text>
<text x="76.3" y="130.6">input_connections.kicad_sch</text>
<text x="128.3" y="140.2">File:</text>
<text x="133.5" y="140.2">signal-processing.kicad_sch</text>
<text x="224.8" y="185.1">File:</text>
<text x="230" y="185.1">arduino_due_io.kicad_sch</text>
<text x="224.8" y="203">File:</text>
<text x="230" y="203">w5500.kicad_sch</text>
<text x="224.8" y="260.1">File:</text>
<text x="230" y="260.1">pi-zero-w2.kicad_sch</text>
</g>
<g font-size="1.8" fill="#0000c2">
<text x="18.4" y="215">Rev</text>
<text x="25.1" y="215">Date</text>
<text x="37.6" y="214.8">Author</text>
<text x="55.2" y="214.8">Change</text>
<text x="63.7" y="214.8">Description</text>
<text x="19" y="220">X2</text>
<text x="19" y="217.4">X1</text>
<text x="24.1" y="217.1">12/08/24</text>
<text x="24.1" y="219.7">05/31/25</text>
<text x="35.4" y="219.9">Connor</text>
<text x="35.4" y="217.4">Connor</text>
<text x="43.3" y="219.9">M. Removed</text>
<text x="43.3" y="217.4">M.</text>
<text x="46.6" y="217.4">Initial</text>
<text x="53.2" y="217.4">release</text>
<text x="56" y="219.9">HMI</text>
<text x="60.6" y="219.9">header.</text>
<text x="68.8" y="219.9">Added</text>
<text x="75.6" y="219.9">HMI</text>
<text x="80.1" y="219.9">SBC</text>
<text x="19" y="227.4">X3</text>
<text x="24.1" y="227.4">07/12/25</text>
<text x="35.7" y="227.4">Connor</text>
<text x="43.5" y="227.4">M.</text>
<text x="46.4" y="222.2">board</text>
<text x="46.5" y="227.4">Removed</text>
<text x="46.5" y="224.8">on</text>
<text x="50" y="224.8">all</text>
<text x="53" y="222.2">support.</text>
<text x="53.6" y="224.8">inputs.</text>
<text x="56.1" y="227.4">Arduino</text>
<text x="61.2" y="224.8">Integrated</text>
<text x="61.9" y="222.2">Added</text>
<text x="64.3" y="227.4">Due</text>
<text x="68.7" y="222.2">schmitt</text>
<text x="69" y="227.4">integration.</text>
<text x="72" y="224.8">Arduino</text>
<text x="76.9" y="222.2">triggers</text>
<text x="80.2" y="224.8">Due.</text>
<text x="81.1" y="227.4">Added</text>
<text x="46.8" y="230">W5500</text>
<text x="54.2" y="230">ENET PHY</text>
</g>
</svg>
